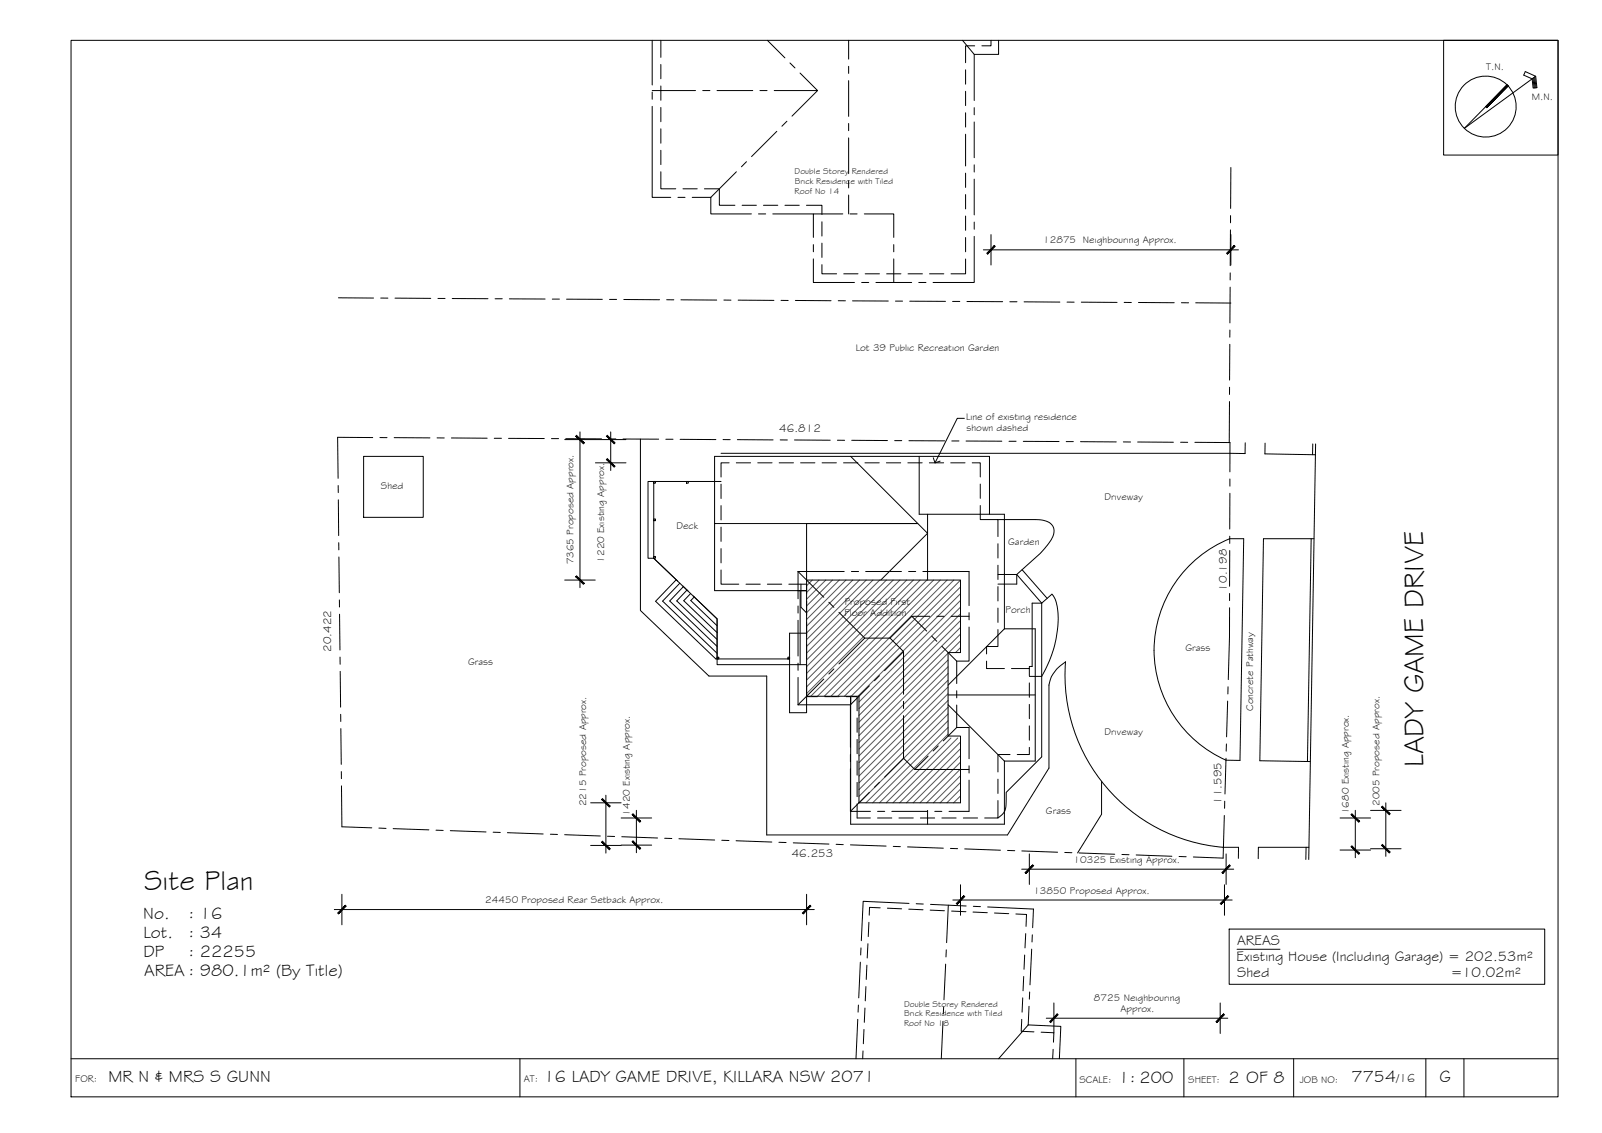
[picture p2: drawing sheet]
<svg xmlns="http://www.w3.org/2000/svg" width="420mm" height="297mm" viewBox="0 0 420 297" stroke-linecap="round" stroke-linejoin="round" font-family="sans-serif">
<!-- layer: BORDER -->
<g fill="none" stroke="#000" stroke-width=".26">
<path d="M18.6 10.6h390v277h-390zM378.6 10.6h30v30.1h-30zM402.8 20l.3 3-1 .1-.3-2.4-2.2-1 .4-.9 2.8 1.2-18.7 13.6 11.2-11.3M395.5 22.5l-5.6 5.7M402.1 20.5l.2 2.5M402.3 20.3l.3 2.7M402.5 20.2l.4 2.8M18.6 277.6h390M136.4 277.6v10M282.2 277.6v10M310.5 277.6v10M339.3 277.6v10"/>
<path d="M374 277.6v10M383.9 277.6v10"/>
<circle cx="389.7" cy="27.9" r="8"/>
</g>
<!-- layer: EXISTING -->
<g fill="none" stroke="#000" stroke-width=".26">
<path d="M173.3 10.6v4.4M173.3 16.9v3.8M253.2 18.3v3.8M255.6 12h-2.4v4.4M259.9 10.6v1.4h-2.4M173.3 22.5v3.8M173.3 28.2v3.7M173.3 33.8v3.7M173.3 39.4v3.8M253.2 35.2v8.3M253.2 23.9v3.8M253.2 29.6v3.7"/>
<path d="M173.3 45v4.5h3.9M179.1 49.5h3.8M184.7 49.5h4v4.3h4.1M194.6 53.8h3.8M200.2 53.8h3.8M205.9 53.8h3.7M211.5 53.8h4.1v2.5M215.6 58.1v3.8M253.2 45.4v3.7M253.2 51v3.8M253.2 56.6v3.8M215.6 69.4v2.4h3.8"/>
<path d="M215.6 63.7v3.8M221.3 71.8h3.7M226.9 71.8h3.8M232.5 71.8h3.8M238.2 71.8h3.7M243.8 71.8h3.7M253.2 67.9v3.9h-3.8M253.2 62.3v3.7M95.4 119.6h15.6v16h-15.6zM168 115.1v45l17.9 17.1h15.2v41.7h63.1l10.9-17.5v-21.8a9.1 9.1 0 0 1 4.4-6.1 45.3 45.3 0 0 0 41.3 48.6h4v2.9M326.6 116.1l-.1 2.8-137.4-.1M331.8 116.2v2.8l13.2 .2"/>
<path d="M344.3 116.4l-.1 2.8M345 116.4l-1.8 108.9M171.5 136.1h.4v.4h-.4zM171.5 126.2h.4v.5h-.4zM180.1 126.2h.4v.5h-.4zM189.1 126.2h-17.6v20.2M189.1 126.9v3.8M189.1 132.6v3.7M189.1 138.2v3.7M191.2 121.3h-2.1v3.8M193.1 121.3h3.8M198.7 121.3h3.8"/>
<path d="M204.4 121.3h3.7M210 121.3h3.7M215.6 121.3h3.8M221.2 121.3h3.8M226.9 121.3h3.7M232.5 121.3h3.7M238.1 121.3h3.8M243.7 121.3h3.8M249.4 121.3h3.7M255 121.3h2.1v3.7M257.1 132.5v3.7h4.6v4.5M257.1 126.9v3.8"/>
<path d="M261.7 136.2h9.9a4.6 4.6 0 0 1 4.6 1.9 4.3 4.3 0 0 1-1.2 4.4l-2.2 2.6-6.1 5.5v2.5h-5M171.5 145.9h.4v.5h-.4zM171.5 146.4l16.6 15.9v10.5M177.4 152l-5.5 5.6 15.8 15.2h19.4M178.3 152.9l-4.5 4.7 14.3 13.7M179.2 153.8l-3.6 3.8 12.5 11.9M180.2 154.7l-2.7 2.8 10.6 10.2M181.1 155.6l-1.8 1.9 8.8 8.4M182.1 156.5l-.9 1 6.9 6.6M189.1 149.4v3.8h4.7M189.1 143.8v3.8M195.7 153.2h3.7"/>
<path d="M201.3 153.2h3.7M206.9 153.2h4.6v2.5M210.1 153.2v6l1.4 1.5M211.5 157.6v3.7M261.7 150.6h5l6.5 7.5M261.7 142.6v3.7M261.7 148.2v3.7M261.7 153.8v3.8M261.7 159.4v3.8M268.1 149.4l6.5 7.5M273.2 158.1l2.7-2.3a10.8 10.8 0 0 1 1.6 7.5 30.6 30.6 0 0 1-4.3 14v21.1l-9.3 9.3v1.9a4.6 4.6 0 0 1-1.4 4.3l-.8 .6M273.2 158.1h-2.5v16.6h-.7v.6"/>
<path d="M273.2 158.1v19.2h-3.2M343.9 141.2l-1 58.4M344.6 141.2h-13.2l-1 58.2 13.3 .3M188.1 172.3h.4v.5h-.4zM206.6 172.3h.5v.5h-.5zM211.5 166h-4.4v20.9h4.4v-4.3M211.5 163.2v3.8M211.5 168.8v3.8M211.5 174.5v3.7M258.7 173.3v2h4.7M261.7 165.1v4.4h-3v1.9M265.3 175.3h4.7v1.9"/>
<path d="M270 179v3.8M211.5 180.1v2.5h2.9M216.3 182.6h3.8M221.9 182.6h2.9v3.8M224.8 188.2v3.8M224.8 193.9v3.7M224.8 199.5v3.7M264.9 197.8h-3.2v4.6M270 195.9v1.9h-3.2M270 184.7v3.7M270 190.3v3.7M321.5 199.3a31.4 31.4 0 0 1-18.8-29.4 31.4 31.4 0 0 1 19.8-28.7h3.7l-1 58.2-3.7-.1"/>
<path d="M224.8 210.7v3.8h3.5M224.8 205.1v3.8M230.2 214.5h3.7M235.8 214.5h3.7M241.4 214.5h3.7M247 214.5h3.8M252.7 214.5h3.7M261.7 209.9v4.6h-3.4M261.7 204.3v3.7M288.9 204.8v8.7l-6.3 10.1M230.9 238l-2.8-.1-.1 2M232.7 238.1l3.8 .2"/>
<path d="M238.3 238.4l3.8 .1M244 238.6l3.7 .2M249.6 238.9l3.7 .1M255.2 239.1l3.7 .2M260.8 239.4l3.8 .1M266.4 239.6l2.8 .1-.1 3.2M342.5 222.1v3.2M343.3 222.1h-13.3v3M227.1 258.6l-.2 3.8M227.4 253l-.2 3.8M227.6 247.4l-.2 3.8M227.9 241.8l-.2 3.7"/>
<path d="M268.5 256l-.2 3.8M268.7 250.4l-.1 3.7M269 244.8l-.2 3.7M226.3 275.5v2.1M226.6 269.9l-.2 3.7M226.9 264.3l-.2 3.7M268 267.2l-.2 3.2 3.4 .1M268.2 261.6l-.1 3.8M273.1 270.6l3.3 .2-.1 2.4M276.2 275.1l-.1 2.5"/>
</g>
<!-- layer: ROOFPLAN EXIST. -->
<g fill="none" stroke="#000" stroke-width=".26">
<path d="M171.1 10.6v11.7M201.3 10.6l4.6 4.6M207.2 16.5l1.3 1.3M209.8 19.1l4.6 4.6M222.6 10.6v4.9M222.6 17.4v1.9M252.4 10.6l3.1 3.7M261.9 10.6v3.7h-6.4v12M171.1 27.9v23.8h4.8M171.1 24.1v1.9M171.1 23.7h11.3M184.3 23.7h1.9"/>
<path d="M188.1 23.7h9.3M199.3 23.7h1.9M203.1 23.7h11.3M203.7 34.4l-6.6 6.7M206.4 31.8l-1.3 1.3M214.4 23.7l-6.7 6.8M222.6 21.1v9.4M222.6 32.4v1.9M222.6 36.1v9.4M255.5 28.2v1.9M255.5 32v9.4M177.8 51.7h1.9"/>
<path d="M181.6 51.7h4.8M186.4 51.7v4.4h10.7M193.1 45l-6.7 6.7M195.8 42.4l-1.3 1.3M198.9 56.1h1.9M202.7 56.1h10.6v6.1M213.3 56.1h7.8M222.6 47.4v1.9M222.6 51.1v5M222.9 56.1h1.9M226.7 56.1h7.7v6.1M255.5 43.2v1.9"/>
<path d="M255.5 47v9.3M255.5 58.2v1.9M213.3 67.9v6.2h10.8M213.3 64.1v1.9M226 74.1h1.8M229.7 74.1h9.4M234.4 64.1v1.9M234.4 67.9v6.2M241 74.1h1.9M255.5 62v12.1h-10.8M223.1 119.6l17.6 17.7h-53.3M241.1 119.6v15.2h22.3v30.1"/>
<path d="M187.4 126.2h-17.4v20.2h1.5l6.2 6M243.3 134.8v17.3M259.5 134.8v-15.2h-72.1v35.2h24.1M179.1 153.6l1.4 1.4M181.8 156.2l6.3 6.1v12h23.4M209.9 154.8v19.5M263.4 164.9h8.1v34.6h-8.1M263.4 164.9l-14.7 14.7M223.1 182.5v33.6h40.3v-16.6M248.7 184.8l14.7 14.7M248.7 182.2h22.8M243.3 212.5v3.6"/>
<path d="M238.4 236.8l-12-.5-.5 10.3M240.3 236.9l1.9 .1M244 237.1l9.4 .4M248.7 237.3l-.4 9.8M255.3 237.6l1.8 .1M259 237.8l12 .5-.2 4.9M225.6 252.3l-.4 9.3M225.8 248.5l-.1 1.9M248 252.8l-.4 9.3M248.2 249l-.1 1.9M270.6 248.8l-.5 9.4M270.7 245.1v1.9"/>
<path d="M225 267.2l-.5 10.4M225.1 263.5v1.9M247.3 267.8l-.4 9.8M247.5 264l-.1 1.9M269.7 268.7l8.5 .4-.4 8.5M269.7 268.7l-7.8 8.9M269.9 263.8l-.2 4.9M270.1 260.1l-.1 1.9"/>
</g>
<!-- layer: BOUNDARY -->
<g fill="none" stroke="#000" stroke-width=".26">
<path d="M322.7 56.5v1.9M322.8 43.9v10.7M88.8 78.1h9.2M99.9 78.1l1.8 .1M103.6 78.2h9.4M114.9 78.2h1.8M118.6 78.3h9.4M129.8 78.3h1.9M133.6 78.4h9.4M144.9 78.4h1.8M148.6 78.4l9.4 .1M159.9 78.5h1.8"/>
<path d="M163.6 78.5l9.4 .1M174.8 78.6h1.9M178.6 78.6l9.4 .1M189.9 78.7h1.8M193.6 78.7l9.4 .1M204.8 78.8h1.9M208.6 78.8h9.4M219.8 78.8l1.9 .1M223.6 78.9h9.4M234.9 78.9h1.8M238.6 79h9.4M249.8 79h1.9"/>
<path d="M253.6 79.1h9.4M264.8 79.1h1.9M268.6 79.1l9.4 .1M279.9 79.2h1.8M283.6 79.2l9.4 .1M294.8 79.3h1.9M298.6 79.3l9.4 .1M309.8 79.4h1.9M313.6 79.4l9.2 .1M322.6 75.3v9.4M322.7 71.5l-.1 1.9M322.7 60.3v9.4"/>
<path d="M322.5 90.3v9.3M322.6 86.5l-.1 1.9M97.8 114.7h-9.3l.2 10.7M99.6 114.7h1.9M103.4 114.7l9.4 .1M114.6 114.8h1.9M118.4 114.8l9.4 .1M129.6 114.9h1.9M133.4 114.9l9.4 .1M144.6 115h1.9M148.4 115l9.4 .1M159.6 115.1h1.9"/>
<path d="M163.4 115.1h9.3M174.6 115.2h1.9M178.4 115.2h9.4M189.6 115.2l1.9 .1M193.4 115.3h9.4M204.6 115.3l1.9 .1M208.4 115.4h9.3M219.6 115.4h1.9M223.4 115.4l9.4 .1M234.6 115.5h1.9M238.4 115.5l9.4 .1M249.6 115.6h1.9"/>
<path d="M253.4 115.6l9.3 .1M264.6 115.7h1.9M268.4 115.7l9.4 .1M279.6 115.8h1.9M283.4 115.8l9.4 .1M294.6 115.9h1.9M298.4 115.9h9.3M309.6 115.9l1.9 .1M313.4 116h9.2v7.7M322.5 105.3l-.1 10.7M322.5 101.5v1.9M88.7 127.3v1.9"/>
<path d="M88.7 131l.1 9.4M322.6 125.6v1.9M322.6 129.3l-.1 9.4M88.8 142.3l.1 1.9M88.9 146l.1 9.4M89 157.3v1.8M322.5 159.3l-.4 18.9M322.5 155.6v1.9M322.5 144.3v9.4M322.5 140.6v1.9M89.1 161l.1 9.4M89.2 172.3v1.9"/>
<path d="M89.2 176l.1 9.4M89.4 187.3v1.9M89.4 191l.1 9.4M321.5 198.8l-.2 9.4M321.7 195l-.1 1.9M322 183.8l-.3 9.4M322.1 180.1l-.1 1.8M89.5 202.3v1.8M89.6 206l.1 10.8 7.8 .2M99.4 217.1l1.8 .1M103.1 217.2l9.4 .4M114.3 217.6l1.9 .1"/>
<path d="M118.1 217.8l9.4 .3M129.3 218.2h1.9M133.1 218.3l9.4 .3M144.3 218.7l1.9 .1M148.1 218.8l9.3 .4M159.3 219.2l1.9 .1M163.1 219.4l9.4 .3M174.3 219.8h1.9M178.1 219.9l9.3 .3M321.1 213.8l-.3 11.2-7.8-.3M321.2 210.1v1.8M189.3 220.3l1.9 .1"/>
<path d="M193 220.4l9.4 .4M204.3 220.8l1.9 .1M208.1 221l9.3 .3M219.3 221.4h1.9M223 221.5l9.4 .3M234.3 221.9l1.8 .1M238 222l9.4 .4M249.3 222.4l1.8 .1M253 222.6l9.4 .3M264.3 223h1.8M268 223.1l9.4 .3M279.3 223.5l1.8 .1"/>
<path d="M283 223.6l9.4 .4M294.2 224l1.9 .1M298 224.1l9.3 .4M309.2 224.6h1.9"/>
</g>
<!-- layer: HATCH -->
<g fill="none" stroke="#545454" stroke-width=".26">
<path d="M213 152.1l-1.5 1.5M214.8 152.1l-3.3 3.2M216.6 152.1l-5.1 5M218.3 152.1l-6.8 6.8M220.1 152.1l-8.6 8.5M221.9 152.1l-10.4 10.3M223.7 152.1l-12.2 12.1M225.4 152.1l-13.9 13.8M227.2 152.1l-15.7 15.6M228.9 152.1l-17.4 17.4M230.7 152.1l-19.2 19.1M232.5 152.1l-21 20.9"/>
<path d="M234.3 152.1l-22.8 22.7M236 152.1l-24.5 24.4M237.8 152.1l-26.3 26.2M239.6 152.1l-28.1 28M241.3 152.1l-29.8 29.7M243.1 152.1l-30.5 30.4M244.9 152.1l-30.5 30.4M246.6 152.1l-30.4 30.4M248.4 152.1l-30.5 30.4M250.2 152.1l-30.5 30.4M251.9 152.1l-30.4 30.4M251.9 153.9l-28.6 28.6"/>
<path d="M251.9 155.6l-26.9 26.9M251.9 157.4l-26.6 26.6M251.9 159.2l-26.6 26.6M248.7 171.3l-23.4 23.3M248.7 173l-23.4 23.4M248.7 174.8l-23.4 23.4M248.7 176.6l-23.4 23.3M248.7 178.3l-23.4 23.4M251.9 160.9l-26.6 26.7M251.9 162.7l-26.6 26.6M251.9 164.5l-26.6 26.6M251.9 166.2l-26.6 26.7"/>
<path d="M251.9 168l-3.1 3.1M251.9 169.8l-1.3 1.3M248.7 180.1l-23.4 23.4M248.7 181.9l-23.4 23.3M248.7 183.6l-23.4 23.4M248.7 185.4l-23.4 23.4M248.7 187.2l-23.4 23.3M248.7 188.9l-21.6 21.6M248.7 190.7l-19.8 19.8M248.7 192.5l-18 18M249.4 193.5l-17 17M251.2 193.5l-17 17"/>
<path d="M251.9 194.5l-15.9 16M251.9 196.3l-14.2 14.2M251.9 198.1l-12.4 12.4M251.9 199.8l-10.6 10.7M251.9 201.6l-8.9 8.9M251.9 203.4l-7.1 7.1M251.9 205.1l-5.3 5.4M251.9 206.9l-3.6 3.6M251.9 208.7l-1.8 1.8M251.9 210.4v.1"/>
</g>
<!-- layer: BORDER -->
<g fill="#000" stroke="#000" stroke-width=".26">
<path d="M395.3 22.3l-5.6 5.7zM395.3 22.3l.2 .2-5.8 5.5z"/>
<path d="M389.7 28l.2 .2 5.6-5.7zM395.5 22.5l-5.6 5.7z"/>
</g>
<!-- layer: 0 -->
<path d="M252.9 109.7h-1.8l-5.9 11.6M244.8 120l.4 1.3 1.4-.4" fill="none" stroke="#000" stroke-width=".26"/>
<!-- layer: DIMENSION -->
<g fill="none" stroke="#000" stroke-width=".26">
<path d="M257.9 65.5h66.9M259.9 61.5v8M322.8 61.5v8M148.1 115.2h16.1M152.1 113.2v40.9M160.2 113.2v10.2M156.2 121.3h8M148.1 152.1h8M154.9 210.5h8M158.9 208.5v15.2M162.9 214.5h8M166.9 212.4v11.2"/>
<path d="M351.5 214.5h8M355.5 212.4v12.5M359.5 212.5h8M363.5 210.5v14M87.7 238.5h125.9M89.7 234.5v8M154.9 221.7h8M162.9 221.6h8M211.5 234.5v8M249.9 236h73.3M251.9 232v8M268 227.9h55.6"/>
<path d="M270 223.9v8M321.1 232v8M321.6 223.9v8M351.5 222.9h8M359.5 222.5h8M274.4 266.9h47.6M276.4 262.9v7.9M320 262.9v8"/>
</g>
<!-- layer: 0 -->
<g fill="#000" stroke="#000" stroke-width=".26">
<path d="M260.8 64.4l-1.8 2.2 2-2zM260.8 64.4l-1.8 2.2-.2-.2z"/>
<path d="M323.7 64.4l-2 2 .2 .2zM323.7 64.4l.2 .2-2 2z"/>
<path d="M151 114.4l2 1.9 .2-.2zM151 114.4l.2-.3 2 2z"/>
<path d="M159.1 114.4l2 1.9 .2-.2zM159.1 114.4l.2-.3 2 2z"/>
<path d="M159.3 120.2l-.2 .3 2.2 1.8zM159.1 120.5l2.2 1.8-.2 .2z"/>
<path d="M151 151.2l2.2 1.8-2-2zM151 151.2l2.2 1.8-.2 .2z"/>
<path d="M157.8 209.6l2 2 .2-.2zM157.8 209.6l.2-.2 2 2z"/>
<path d="M165.8 213.6l2 2 .2-.3zM166 213.4l2 1.9-2.2-1.7z"/>
<path d="M354.4 213.6l1.9 2 .3-.3zM354.4 213.6l.2-.2 2 1.9z"/>
<path d="M362.4 211.6l1.9 2 .3-.2zM362.4 211.6l.2-.2 2 2z"/>
<path d="M90.6 237.4l-1.8 2.2 2-2zM88.6 239.4l2-2-1.8 2.2z"/>
<path d="M158 220.5l-.2 .3 2.2 1.8zM157.8 220.8l2.2 1.8-.2 .2z"/>
<path d="M166 220.4l-.2 .3 2.2 1.8zM165.8 220.7l2.2 1.8-.2 .2z"/>
<path d="M210.4 239.4l.3 .2 1.8-2.2zM212.5 237.4l.2 .2-2 2z"/>
<path d="M252.8 234.9l-1.8 2.2 2-2zM252.8 234.9l-1.8 2.2-.2-.2z"/>
<path d="M270.9 226.8l-1.8 2.2 2-2zM268.8 228.8l2.1-2-1.8 2.2z"/>
<path d="M322 234.9l-2 2 .3 .2zM322 234.9l.2 .2-1.9 2z"/>
<path d="M320.5 228.8l.2 .2 1.8-2.2zM322.5 226.8l.2 .2-2 2z"/>
<path d="M354.6 221.8l-.2 .2 2.2 1.7zM354.4 222l2.2 1.7-.3 .3z"/>
<path d="M362.4 221.6l2.2 1.8-2-2zM362.4 221.6l2.2 1.8-.3 .2z"/>
<path d="M277.3 265.8l-1.8 2.2 2-2zM277.3 265.8l-1.8 2.2-.2-.2z"/>
<path d="M320.9 265.8l-2 2 .2 .2zM320.9 265.8l.2 .2-2 2z"/>
</g>
<!-- layer: ROOFPLAN NEW -->
<g fill="none" stroke="#000" stroke-width=".26">
<path d="M209.3 154.8h2.2M209.3 149.8v7.2M209.3 158.9v1.8M209.3 149.8h12.1M209.3 149.8l6.8 6.8M211.5 152.1v-14.8h29.2l2.6 2.5-12.3 12.3M217.4 157.9l1.3 1.3M223.3 149.8h1.9M227 149.8h9.4M238.3 149.8h1.9M242 149.8h12.2v9M209.3 162.6v9.4"/>
<path d="M209.3 173.9v1.8M209.3 177.6v7.2M216.1 178l-6.8 6.8M218.7 175.4l-1.3 1.3M220 160.5l6.8 6.8M226.8 167.3l-6.8 6.7M228 179.8l-5 5M230.7 177.1l-1.4 1.4M233.4 167.3l3.6 3.5M237 170.8l-5 5M237 170.8v11.2M239.1 161.6l-5.7 5.7h-6.6"/>
<path d="M239.1 161.6h4.7M239.1 161.6l3.9 3.9M244.4 166.8l1.3 1.3M245.7 161.6h1.9M247 169.4l3.9 3.9M249.5 161.6h4.7M250.9 173.3v5.9M254.2 164.4v8.9h-3.3M254.2 160.6v1.9M209.3 184.8h13.7v11.1M223 197.8v1.9M223.1 182.5v2.3"/>
<path d="M237 187.6v11.2l2.9 2.9M237 198.8l-5 5M237 183.9v1.9M243.4 198.2l-3.5 3.5M246.1 195.6l-1.4 1.3M250.9 190.7h3.3v8.2M250.9 181.1v1.9M250.9 184.8v5.9M250.9 190.7l-3.5 3.5M223 212.7h5.3M223 201.6v11.1M228 207.7l-5 5"/>
<path d="M230.2 212.7h1.8M230.7 205.1l-1.4 1.3M233.9 212.7h9.4M239.9 201.7h14.3M245.2 212.7h1.8M254.2 200.8v1.9M254.2 204.5v8.2h-5.3"/>
</g>
<!-- layer: NEWWORK -->
<path d="M211.5 152.1h40.4v19h-3.2v21.9h3.2v17.5h-26.6v-28h-13.8z" fill="none" stroke="#000" stroke-width=".26"/>
<!-- layer: TEXT -->
<path d="M324.4 248.9h11.3" fill="none" stroke="#000" stroke-width=".26"/>
<!-- layer: LEVELS -->
<path d="M322.4 243.6h82.7v14.5h-82.7z" fill="none" stroke="#000" stroke-width=".26"/>
<g font-size="7.5">
<text x="373.4" y="201.1" transform="rotate(-90 373.4 201.1)">LADY GAME DRIVE</text>
<text x="37.8" y="233.3">Site Plan</text>
</g>
<g font-size="4.5">
<text x="37.6" y="240.8">No.</text>
<text x="37.6" y="245.8">Lot.</text>
<text x="49.4" y="240.8">: 16</text>
<text x="49.4" y="245.8">: 34</text>
<text x="37.6" y="250.9">DP</text>
<text x="49.4" y="250.9">: 22255</text>
<text x="37.8" y="255.9">AREA : 980.1m² (By Title)</text>
<text x="28.4" y="283.6">MR N &amp; MRS S GUNN</text>
<text x="142.6" y="283.6">16 LADY GAME DRIVE, KILLARA NSW 2071</text>
<text x="293.4" y="283.9">1: 200</text>
<text x="322.2" y="283.9">2 OF 8</text>
<text x="354.4" y="283.8">7754</text>
<text x="377.6" y="283.8">G</text>
</g>
<g font-size="3.7">
<text x="324.4" y="247.8">AREAS</text>
<text x="324.3" y="252">Existing House (Including Garage) = 202.53m²</text>
<text x="324.4" y="256.2">Shed</text>
<text x="380.5" y="256.2">=10.02m²</text>
</g>
<text font-size="3.2" x="366.2" y="283.8">/16</text>
<g font-size="3">
<text x="204.4" y="113.1">46.812</text>
<text x="321.8" y="154.8" transform="rotate(-90 321.8 154.8)">10.198</text>
<text x="86.9" y="170.9" transform="rotate(-90 86.9 170.9)">20.422</text>
<text x="320.4" y="210.7" transform="rotate(-90 320.4 210.7)">11.595</text>
<text x="207.7" y="224.6">46.253</text>
</g>
<g font-size="2.6">
<text x="389.8" y="18.5">T.N.</text>
<text x="401.8" y="26.2">M.N.</text>
<text x="273.6" y="63.8">12875 Neighbouring Approx.</text>
<text x="224.4" y="92">Lot 39 Public Recreation Garden</text>
<text x="253.4" y="110.1">Line of existing residence</text>
<text x="253.5" y="113.1">shown dashed</text>
<text x="99.9" y="128.2">Shed</text>
<text x="289.7" y="131.1">Driveway</text>
<text x="177.4" y="138.7">Deck</text>
<text x="264.4" y="143">Garden</text>
<text x="150.4" y="148" transform="rotate(-90 150.4 148)">7365 Proposed Approx.</text>
<text x="158.5" y="147.5" transform="rotate(-90 158.5 147.5)">1220 Existing Approx.</text>
<text x="221.5" y="161.6">Floor Addition</text>
<text x="221.5" y="158.7">Proposed First</text>
<text x="263.7" y="160.7">Porch</text>
<text x="310.9" y="170.7">Grass</text>
<text x="122.8" y="174.2">Grass</text>
<text x="328.7" y="186.4" transform="rotate(-90 328.7 186.4)">Concrete Pathway</text>
<text x="289.7" y="192.7">Driveway</text>
<text x="153.7" y="211.4" transform="rotate(-90 153.7 211.4)">2215 Proposed Approx.</text>
<text x="165.2" y="213.8" transform="rotate(-90 165.2 213.8)">1420 Existing Approx.</text>
<text x="274.3" y="213.5">Grass</text>
<text x="353.7" y="213.5" transform="rotate(-90 353.7 213.5)">1680 Existing Approx.</text>
<text x="361.8" y="211.3" transform="rotate(-90 361.8 211.3)">2005 Proposed Approx.</text>
<text x="281.5" y="226.2">10325 Existing Approx.</text>
<text x="127.3" y="236.8">24450 Proposed Rear Setback Approx.</text>
<text x="271" y="234.3">13850 Proposed Approx.</text>
<text x="286.9" y="262.3">8725 Neighbouring</text>
<text x="293.9" y="265.3">Approx.</text>
<text x="19.8" y="283.8">FOR:</text>
<text x="137.4" y="283.6">AT:</text>
<text x="283.1" y="283.9">SCALE:</text>
<text x="311.6" y="283.9">SHEET:</text>
<text x="340.9" y="283.9">JOB NO:</text>
</g>
<g font-size="2.2">
<text x="208.4" y="45.7">Double Storey Rendered</text>
<text x="208.4" y="50.8">Roof No 14</text>
<text x="208.5" y="48.2">Brick Residence with Tiled</text>
<text x="237.1" y="263.9">Double Storey Rendered</text>
<text x="237.1" y="268.9">Roof No 18</text>
<text x="237.2" y="266.4">Brick Residence with Tiled</text>
</g>
</svg>
